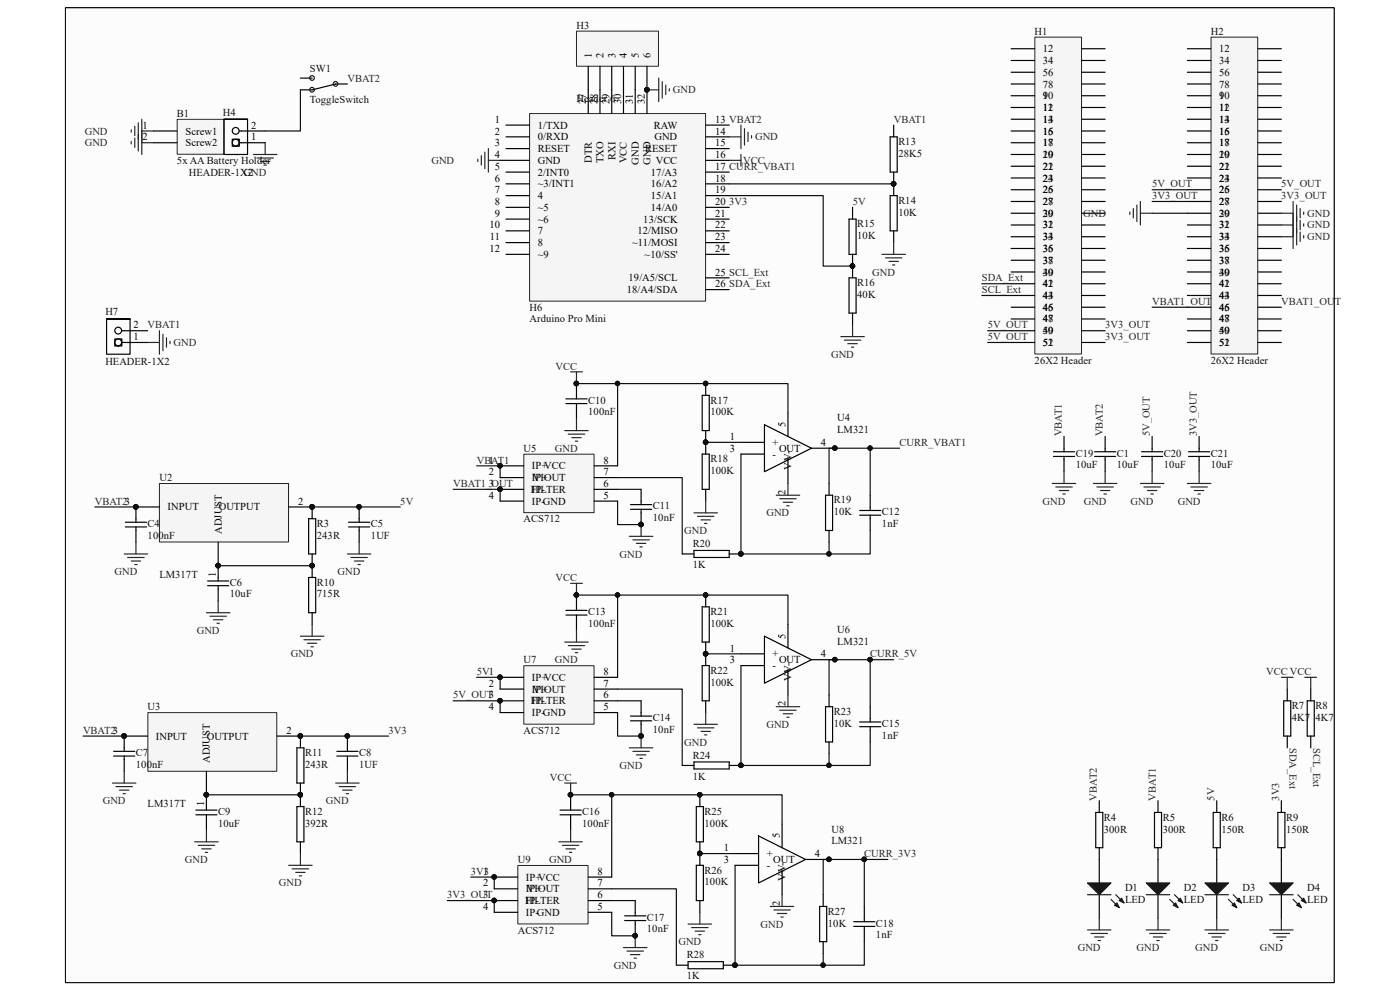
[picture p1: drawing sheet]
<svg xmlns="http://www.w3.org/2000/svg" width="297mm" height="210mm" viewBox="0 0 297 210" stroke-linecap="round" stroke-linejoin="round" font-family="sans-serif">
<path d="M13.9 1.7h269.1v206.7h-269.1z" fill="#fcfcfc"/>
<path d="M13.9 1.7h269.1v206.7h-269.1z" fill="none" stroke="#000" stroke-width=".21"/>
<path d="M13.9 1.7h269.1v206.7h-269.1z" fill="#fcfcfc"/>
<path d="M13.9 1.7h269.1v206.7h-269.1z" fill="none" stroke="#000" stroke-width=".21"/>
<path d="M219.6 7.9h9.8v67.2h-9.8z" fill="#f5f5f5"/>
<path d="M219.5 7.9h9.9v67.2h-9.9z" fill="none" stroke="#262626" stroke-width=".21"/>
<g fill="none" stroke="#000" stroke-width=".25">
<path d="M214.5 10.3h5M214.5 12.8h5M214.5 15.3h5M214.5 17.8h5M229.5 10.3h5M229.5 12.8h5M229.5 15.3h5M229.5 17.8h5M214.5 20.3h5M214.5 22.8h5M214.5 25.3h5M214.5 27.8h5"/>
<path d="M214.5 30.3h5M214.5 32.8h5M214.5 35.3h5M214.5 37.8h5M229.5 20.3h5M229.5 22.8h5M229.5 25.3h5M229.5 27.8h5M229.5 30.3h5M229.5 32.8h5M229.5 35.3h5M229.5 37.8h5"/>
<path d="M214.5 40.3h5M214.5 42.7h5M214.5 45.2h5M214.5 47.7h5M214.5 50.2h5M214.5 52.7h5M214.5 55.2h5M214.5 57.7h5M229.5 40.3h5M229.5 42.7h5M229.5 45.2h5M229.5 47.7h5"/>
<path d="M229.5 50.2h5M229.5 52.7h5M229.5 55.2h5M229.5 57.7h5M214.5 60.2h5M214.5 62.7h5M214.5 65.2h5M214.5 67.7h5M214.5 70.2h5M214.5 72.7h5M229.5 60.2h5M229.5 62.7h5"/>
<path d="M229.5 65.2h5M229.5 67.7h5M229.5 70.2h5M229.5 72.7h5"/>
</g>
<path d="M257 7.9h9.8v67.2h-9.8z" fill="#f5f5f5"/>
<path d="M256.9 7.9h9.9v67.2h-9.9z" fill="none" stroke="#262626" stroke-width=".21"/>
<g fill="none" stroke="#000" stroke-width=".25">
<path d="M251.9 10.3h5M251.9 12.8h5M251.9 15.3h5M251.9 17.8h5M266.9 10.3h4.9M266.9 12.8h4.9M266.9 15.3h4.9M266.9 17.8h4.9M251.9 20.3h5M251.9 22.8h5M251.9 25.3h5M251.9 27.8h5"/>
<path d="M251.9 30.3h5M251.9 32.8h5M251.9 35.3h5M251.9 37.8h5M266.9 20.3h4.9M266.9 22.8h4.9M266.9 25.3h4.9M266.9 27.8h4.9M266.9 30.3h4.9M266.9 32.8h4.9M266.9 35.3h4.9M266.9 37.8h4.9"/>
<path d="M251.9 40.3h5M251.9 42.7h5M251.9 45.2h5M251.9 47.7h5M251.9 50.2h5M251.9 52.7h5M251.9 55.2h5M251.9 57.7h5M266.9 40.3h4.9M266.9 42.7h4.9M266.9 45.2h4.9M266.9 47.7h4.9"/>
<path d="M266.9 50.2h4.9M266.9 52.7h4.9M266.9 55.2h4.9M266.9 57.7h4.9M251.9 60.2h5M251.9 62.7h5M251.9 65.2h5M251.9 67.7h5M251.9 70.2h5M251.9 72.7h5M266.9 60.2h4.9M266.9 62.7h4.9"/>
<path d="M266.9 65.2h4.9M266.9 67.7h4.9M266.9 70.2h4.9M266.9 72.7h4.9"/>
</g>
<path d="M112.4 24.1h37.3v39.8h-37.3z" fill="#f5f5f5"/>
<path d="M112.4 24.1h37.3v39.8h-37.3z" fill="none" stroke="#262626" stroke-width=".21"/>
<g fill="none" stroke="#000" stroke-width=".25">
<path d="M124.8 19.1v4.9M127.3 19.1v4.9M129.8 19.1v4.9M132.3 19.1v4.9M134.8 19.1v4.9M137.3 19.1v4.9M107.3 26.5h5M107.3 29h5M107.3 31.5h5M107.3 34h5M107.3 36.5h5M107.3 39h5"/>
<path d="M149.7 26.5h5M149.7 29h5M149.7 31.5h5M149.7 34h5M149.7 36.5h5M149.7 39h5M107.3 41.5h5M107.3 44h5M107.3 46.5h5M107.3 49h5M107.3 51.5h5M107.3 54h5"/>
<path d="M149.7 41.5h5M149.7 44h5M149.7 46.5h5M149.7 49h5M149.7 51.5h5M149.7 54h5M149.7 58.9h5M149.7 61.4h5M233.2 182.3v5M233.2 189.8v5"/>
</g>
<circle cx="137.2" cy="19" r=".47" fill="#0e0e0e" stroke="#0e0e0e" stroke-width=".21"/>
<path d="M230.7 187.3h5l-2.5 2.5z" fill="#1c1c1c"/>
<path d="M230.7 187.3h5l-2.5 2.5zM235.7 190.8l1.7 1.7M236.7 189.8l1.7 1.7" fill="none" stroke="#1c1c1c" stroke-width=".25"/>
<path d="M236.9 191.5l.5 1-.9-.5z" fill="#1c1c1c"/>
<path d="M236.9 191.5l.5 1-.9-.5z" fill="none" stroke="#1c1c1c" stroke-width=".25"/>
<path d="M237.9 190.5l.5 1-1-.5z" fill="#1c1c1c"/>
<path d="M230.7 189.8h5M237.9 190.5l.5 1-1-.5z" fill="none" stroke="#1c1c1c" stroke-width=".25"/>
<path d="M245.7 182.3v5M245.7 189.8v5" fill="none" stroke="#000" stroke-width=".25"/>
<path d="M243.2 187.3h5l-2.5 2.5z" fill="#1c1c1c"/>
<path d="M243.2 187.3h5l-2.5 2.5zM248.2 190.8l1.7 1.7M249.2 189.8l1.7 1.7" fill="none" stroke="#1c1c1c" stroke-width=".25"/>
<path d="M249.4 191.5l.5 1-1-.5z" fill="#1c1c1c"/>
<path d="M249.4 191.5l.5 1-1-.5z" fill="none" stroke="#1c1c1c" stroke-width=".25"/>
<path d="M250.4 190.5l.5 1-1-.5z" fill="#1c1c1c"/>
<path d="M243.2 189.8h5M250.4 190.5l.5 1-1-.5z" fill="none" stroke="#1c1c1c" stroke-width=".25"/>
<path d="M258.1 182.3v5M258.1 189.8v5" fill="none" stroke="#000" stroke-width=".25"/>
<path d="M255.6 187.3h5l-2.5 2.5z" fill="#1c1c1c"/>
<path d="M255.6 187.3h5l-2.5 2.5zM260.6 190.8l1.8 1.7M261.6 189.8l1.8 1.7" fill="none" stroke="#1c1c1c" stroke-width=".25"/>
<path d="M261.9 191.5l.5 1-1-.5z" fill="#1c1c1c"/>
<path d="M261.9 191.5l.5 1-1-.5z" fill="none" stroke="#1c1c1c" stroke-width=".25"/>
<path d="M262.9 190.5l.5 1-1-.5z" fill="#1c1c1c"/>
<path d="M255.6 189.8h5M262.9 190.5l.5 1-1-.5z" fill="none" stroke="#1c1c1c" stroke-width=".25"/>
<path d="M101.4 33.8v.5M102.1 33v2M102.9 32.3v3.5M103.6 34h2.5M103.6 31.5v5M154.7 34h2.5M154.7 29h2.5M157.2 26.5v5M157.2 32.8v2.5M157.9 27.3v3.5M158.7 28v2M159.4 28.8v.5" fill="none" stroke="#262626" stroke-width=".25"/>
<path d="M122.3 6.6h17.4v7.5h-17.4z" fill="#f5f5f5"/>
<path d="M122.3 6.6h17.4v7.5h-17.4z" fill="none" stroke="#262626" stroke-width=".21"/>
<g fill="none" stroke="#000" stroke-width=".25">
<path d="M124.8 14.1v5M127.3 14.1v5M129.8 14.1v5M132.3 14.1v5M134.8 14.1v5M137.3 14.1v5M272.3 148.7h1.5v7.4h-1.5zM273.1 146.2v2.5M273.1 156.1v2.5M277.3 148.7h1.5v7.4h-1.5zM278.1 146.2v2.5M278.1 156.1v2.5"/>
<path d="M232.5 172.3h1.5v7.5h-1.5zM233.2 169.9v2.4M233.2 179.8v2.5M244.9 172.3h1.5v7.5h-1.5zM245.7 169.9v2.4M245.7 179.8v2.5M257.4 172.3h1.5v7.5h-1.5zM258.1 169.9v2.4M258.1 179.8v2.5M271.8 182.3v5M271.8 189.8v5"/>
</g>
<circle cx="137.2" cy="19" r=".47" fill="#0e0e0e" stroke="#0e0e0e" stroke-width=".21"/>
<g fill="none" stroke="#262626" stroke-width=".25">
<path d="M137.3 19.1h2.4M139.7 16.6v5M140.5 17.3v3.5M141.2 18.1v2M142 18.8v.5M53.8 32.8h4.9M54.5 33.5h3.5M55.3 34.3h2M56 35h.5M56.3 30.3v2.5M239.7 45v.5M240.4 44.2v2"/>
<path d="M241.2 43.5v3.5M241.9 45.2h2.5M241.9 42.7v5M271.8 45.2h2.5M274.3 42.7v5M275.1 43.5v3.5M275.8 44.2v2M276.6 45v.5M271.8 143.7h2.5M273.1 143.7v2.5M276.8 143.7h2.5M278.1 143.7v2.5"/>
<path d="M230.7 197.3h5M231.5 198h3.5M232.2 198.8h2M233 199.5h.5M233.2 194.8v2.5M243.2 197.3h5M243.9 198h3.5M244.7 198.8h2M245.4 199.5h.5M245.7 194.8v2.5M255.6 197.3h5M256.4 198h3.5"/>
<path d="M257.1 198.8h2M257.9 199.5h.5M258.1 194.8v2.5"/>
</g>
<path d="M269.3 187.3h5l-2.5 2.5z" fill="#1c1c1c"/>
<path d="M269.3 187.3h5l-2.5 2.5zM274.3 190.8l1.8 1.7M275.3 189.8l1.8 1.7" fill="none" stroke="#1c1c1c" stroke-width=".25"/>
<path d="M275.6 191.5l.5 1-1-.5z" fill="#1c1c1c"/>
<path d="M275.6 191.5l.5 1-1-.5z" fill="none" stroke="#1c1c1c" stroke-width=".25"/>
<path d="M276.6 190.5l.5 1-1-.5z" fill="#1c1c1c"/>
<path d="M269.3 189.8h5M276.6 190.5l.5 1-1-.5z" fill="none" stroke="#1c1c1c" stroke-width=".25"/>
<path d="M271.1 172.3h1.5v7.5h-1.5zM271.8 169.9v2.4M271.8 179.8v2.5" fill="none" stroke="#000" stroke-width=".25"/>
<path d="M269.3 197.3h5M270.1 198h3.5M270.8 198.8h2M271.6 199.5h.5M271.8 194.8v2.5" fill="none" stroke="#262626" stroke-width=".25"/>
<path d="M37.6 25.4h9.9v7.3h-9.9z" fill="#f5f5f5"/>
<path d="M37.6 25.3h9.9v7.4h-9.9z" fill="none" stroke="#262626" stroke-width=".21"/>
<g fill="none" stroke="#000" stroke-width=".25">
<path d="M32.6 27.8h5M32.6 30.3h5M47.5 25.3h5v7.5h-5v-7.5h5M49.3 29.5h1.5v1.5h-1.5zM50.8 27.8h5.5M50.8 30.3h5.5"/>
<circle cx="50" cy="30.3" r=".72"/>
<circle cx="50" cy="27.8" r=".72"/>
</g>
<path d="M27.8 27.5v.5M27.8 30v.5M28.6 26.8v2M28.6 29.3v2M29.3 26v6M30.1 25.3v7.5M30.1 27.8h2.5M30.1 30.3h2.5" fill="none" stroke="#262626" stroke-width=".25"/>
<path d="M33.9 102.6h27.3v12.4h-27.3z" fill="#f5f5f5"/>
<path d="M33.8 102.6h27.4v12.4h-27.4z" fill="none" stroke="#262626" stroke-width=".21"/>
<g fill="none" stroke="#000" stroke-width=".25">
<path d="M26.6 111.8h4.5M26.6 110.8h4.5M28.8 111.8v3.2M33.8 107.5h-5v3.3M46.3 115v8.2M61.2 107.5h5v2.5M65.5 110h1.5v7.5h-1.5zM66.2 117.5v5M74 111.8h4.4M74 110.8h4.4M76.2 107.5v3.3M76.2 111.8v3.2"/>
<path d="M44 124.2h4.5M44 123.2h4.5M46.3 124.2v3.3M65.5 122.5h1.5v7.5h-1.5zM66.2 130v2.5"/>
</g>
<g fill="#0e0e0e" stroke="#0e0e0e" stroke-width=".21">
<circle cx="46.3" cy="120" r=".47"/>
<circle cx="66.2" cy="107.5" r=".47"/>
<circle cx="28.8" cy="107.5" r=".47"/>
<circle cx="66.2" cy="120" r=".47"/>
<circle cx="76.2" cy="107.5" r=".47"/>
</g>
<g fill="none" stroke="#262626" stroke-width=".25">
<path d="M26.3 117.5h5M27.1 118.3h3.5M27.8 119h2M28.6 119.8h.5M28.8 115v2.5M73.7 117.5h5M74.4 118.3h3.5M75.2 119h2M75.9 119.8h.5M76.2 115v2.5M43.8 130h5M44.5 130.7h3.5"/>
<path d="M45.3 131.5h2M46 132.2h.5M46.3 127.5v2.5M63.7 135h5M64.5 135.7h3.5M65.2 136.5h2M66 137.2h.5M66.2 132.5v2.5"/>
</g>
<path d="M31.4 151.2h27.3v12.4h-27.3z" fill="#f5f5f5"/>
<path d="M31.4 151.2h27.3v12.4h-27.3z" fill="none" stroke="#262626" stroke-width=".21"/>
<g fill="none" stroke="#000" stroke-width=".25">
<path d="M188.8 29h1.5v7.5h-1.5zM189.6 26.5v2.5M189.6 36.5v5M180.1 46.5h1.5v7.5h-1.5zM180.1 58.9h1.5v7.5h-1.5zM180.9 44v2.5M180.9 54v4.9M188.8 41.5h1.5v7.5h-1.5zM189.6 49v2.5M180.9 66.4v2.5M24.1 159.4h4.5M31.3 156.1h-5v3.3"/>
<path d="M58.7 156.1h5v2.5M63 158.6h1.5v7.5h-1.5zM71.5 159.4h4.4M73.7 156.1v3.3M24.1 160.4h4.5M26.3 160.4v3.2M41.6 172.8h4.4M41.6 171.9h4.4M43.8 163.6v8.3M43.8 172.8v3.3M63 171.1h1.5v7.5h-1.5zM63.7 166.1v5"/>
<path d="M63.7 178.6v2.5M71.5 160.4h4.4M73.7 160.4v3.2"/>
</g>
<g fill="#0e0e0e" stroke="#0e0e0e" stroke-width=".21">
<circle cx="43.8" cy="168.6" r=".47"/>
<circle cx="63.7" cy="156.1" r=".47"/>
<circle cx="26.3" cy="156.1" r=".47"/>
<circle cx="63.7" cy="168.6" r=".47"/>
<circle cx="73.7" cy="156.1" r=".47"/>
<circle cx="189.6" cy="39" r=".47"/>
<circle cx="180.8" cy="56.4" r=".47"/>
</g>
<g fill="none" stroke="#262626" stroke-width=".25">
<path d="M187.1 54h5M187.8 54.7h3.5M188.6 55.5h2M189.3 56.2h.5M189.6 51.5v2.5M178.4 71.4h5M179.1 72.2h3.5M179.9 72.9h2M180.6 73.6h.5M180.9 68.9v2.5M23.9 166.1h4.9M24.6 166.9h3.5"/>
<path d="M25.3 167.6h2M26.1 168.4h.5M26.3 163.6v2.5M41.3 178.6h5M42 179.3h3.5M43.8 176.1v2.5M71.2 166.1h5M72 166.9h3.4M72.7 167.6h2M73.5 168.4h.5M73.7 163.6v2.5M42.8 180.1h2"/>
<path d="M43.5 180.8h.5M61.2 183.6h5M62 184.3h3.5M62.7 185.1h2M63.5 185.8h.5M63.7 181.1v2.5"/>
</g>
<path d="M111.2 96.4h14.8v12.4h-14.8z" fill="#f5f5f5"/>
<path d="M111.1 96.4h14.9v12.4h-14.9z" fill="none" stroke="#262626" stroke-width=".21"/>
<g fill="none" stroke="#000" stroke-width=".25">
<path d="M106.1 98.8h5M120.1 85.6h4.4M120.1 84.6h4.4M122.3 81.4v3.2M122.3 85.6v3.3M126 98.8h5M149 96.3h1.5v7.5h-1.5zM149 83.9h1.5v7.4h-1.5zM149.7 81.4v2.5M149.7 91.3v5M157.2 93.8h5M157.2 96.3h5"/>
<path d="M162.2 90.1l9.9 5-9.9 5zM167.2 87.6v5M167.2 97.6v5M172.1 95.1h5M106.1 101.3h5M106.1 103.8h5M106.1 106.3h5M126 101.3h5M126 103.8h5M126 106.3h5M133.8 108h4.5M133.8 107h4.5"/>
<path d="M136 103.8v3.2M136 108v3.3M144.7 117.5h2.5M147.2 116.8h7.5v1.5h-7.5zM149.7 103.8v2.5M154.7 117.5h2.5M175.1 105.1h1.5v7.4h-1.5zM175.9 102.6v2.5M175.9 112.5v2.5M182.4 109.3h4.5M182.4 108.3h4.5M184.6 105.1v3.2"/>
<path d="M184.6 109.3v3.2"/>
</g>
<g fill="#0e0e0e" stroke="#0e0e0e" stroke-width=".21">
<circle cx="106.1" cy="98.8" r=".47"/>
<circle cx="106.1" cy="103.8" r=".47"/>
<circle cx="177.1" cy="95.1" r=".47"/>
<circle cx="122.3" cy="81.4" r=".47"/>
<circle cx="136" cy="111.3" r=".47"/>
<circle cx="149.7" cy="81.4" r=".47"/>
<circle cx="149.7" cy="93.8" r=".47"/>
<circle cx="157.2" cy="117.5" r=".47"/>
</g>
<g fill="none" stroke="#262626" stroke-width=".25">
<path d="M121.1 78.9h2.4M122.3 78.9v2.5M119.8 91.3h5M120.6 92.1h3.4M121.3 92.8h2M122.1 93.6h.4M122.3 88.9v2.4M133.5 113.8h5M134.3 114.5h3.5M135 115.3h2M135.8 116h.5M136 111.3v2.5"/>
<path d="M147.2 108.8h5M148 109.5h3.5M148.7 110.3h2M149.5 111h.5M149.7 106.3v2.5M164.7 105.1h5M165.4 105.8h3.5M166.2 106.6h2M166.9 107.3h.5M167.2 102.6v2.5"/>
</g>
<path d="M111.2 141.3h14.8v12.3h-14.8z" fill="#f5f5f5"/>
<path d="M111.1 141.2h14.9v12.4h-14.9z" fill="none" stroke="#262626" stroke-width=".21"/>
<g fill="none" stroke="#000" stroke-width=".25">
<path d="M120.1 130.5h4.4M120.1 129.5h4.4M122.3 126.2v3.3M122.3 130.5v3.2M149 128.7h1.5v7.5h-1.5zM149.7 126.2v2.5M149.7 136.2v5M157.2 138.7h5M162.2 135l9.9 4.9-9.9 5zM167.2 132.5v5M172.1 139.9h5M106.1 143.7h5"/>
<path d="M106.1 146.2h5M106.1 148.7h5M106.1 151.2h5M126 143.7h5M126 146.2h5M126 148.7h5M126 151.2h5M133.8 152.9h4.5M133.8 151.9h4.5M136 148.7v3.2M136 152.9v3.2M149 141.2h1.5v7.5h-1.5z"/>
<path d="M149.7 148.7v2.5M157.2 141.2h5M167.2 142.4v5M175.1 149.9h1.5v7.5h-1.5zM175.9 147.4v2.5M175.9 157.4v2.5M182.4 154.2h4.5M182.4 153.2h4.5M184.6 149.9v3.3M184.6 154.2v3.2M144.7 162.4h2.5M147.2 161.6h7.5v1.5h-7.5z"/>
<path d="M154.7 162.4h2.5"/>
</g>
<g fill="#0e0e0e" stroke="#0e0e0e" stroke-width=".21">
<circle cx="106.1" cy="143.7" r=".47"/>
<circle cx="106.1" cy="148.6" r=".47"/>
<circle cx="177.1" cy="139.9" r=".47"/>
<circle cx="122.3" cy="126.2" r=".47"/>
<circle cx="136" cy="156.1" r=".47"/>
<circle cx="149.7" cy="126.2" r=".47"/>
<circle cx="149.7" cy="138.7" r=".47"/>
<circle cx="157.2" cy="162.4" r=".47"/>
<circle cx="184.6" cy="139.9" r=".47"/>
</g>
<g fill="none" stroke="#262626" stroke-width=".25">
<path d="M119.8 136.2h5M120.6 137h3.4M121.1 123.7h2.4M121.3 137.7h2M122.1 138.5h.4M122.3 123.7v2.5M122.3 133.7v2.5M133.5 158.6h5M134.3 159.4h3.5M136 156.1v2.5M147.2 153.7h5M148 154.4h3.5"/>
<path d="M148.7 155.2h2M149.5 155.9h.5M149.7 151.2v2.5M164.7 149.9h5M165.4 150.7h3.5M166.2 151.4h2M166.9 152.2h.5M167.2 147.4v2.5M135 160.1h2M135.8 160.9h.5"/>
</g>
<path d="M109.9 183.6h14.9v12.4h-14.9z" fill="#f5f5f5"/>
<path d="M109.9 183.6h14.9v12.4h-14.9z" fill="none" stroke="#262626" stroke-width=".21"/>
<g fill="none" stroke="#000" stroke-width=".25">
<path d="M63.7 16.6h2.5M73.7 17.8h-2.5l-5 1.3h-2.5M22.6 67.7h5v7.4h-5v-7.4h5M24.4 71.9h1.4v1.5h-1.4zM25.8 72.7h5.5M25.8 70.2h5.5M223.5 96.8h4.5M223.5 95.8h4.5M225.7 92.6v3.2M225.7 96.8v3.3M232.2 96.8h4.5M232.2 95.8h4.5"/>
<path d="M234.5 92.6v3.2M234.5 96.8v3.3M242.2 96.8h4.5M242.2 95.8h4.5M244.4 92.6v3.2M244.4 96.8v3.3M252.2 96.8h4.4M252.2 95.8h4.4M254.4 92.6v3.2M254.4 96.8v3.3M118.8 172.8h4.5M118.8 171.9h4.5"/>
<path d="M121.1 168.6v3.3M121.1 172.8v3.3M147.7 171.1h1.5v7.5h-1.5zM148.5 168.6v2.5M148.5 178.6v5M160.9 177.3l10 5-10 5zM165.9 174.8v5M104.9 186.1h4.9M104.9 188.6h4.9M104.9 191h4.9M104.9 193.5h4.9M124.8 186.1h5"/>
<path d="M124.8 188.6h5M124.8 191h5M124.8 193.5h5M132.5 195.3h4.5M132.5 194.3h4.5M134.8 191v3.3M134.8 195.3v3.2M147.7 183.6h1.5v7.4h-1.5zM148.5 191v2.5M155.9 181.1h5M155.9 183.6h5M165.9 184.8v5"/>
<path d="M170.9 182.3h5M173.9 192.3h1.5v7.5h-1.5zM174.6 189.8v2.5M174.6 199.8v2.5M181.1 196.5h4.5M181.1 195.5h4.5M183.4 192.3v3.2M183.4 196.5v3.3M143.5 204.8h2.5M146 204h7.5v1.5h-7.5zM153.5 204.8h2.4"/>
<circle cx="25.1" cy="70.1" r=".72"/>
<circle cx="25.1" cy="72.6" r=".72"/>
</g>
<g fill="#0e0e0e" stroke="#0e0e0e" stroke-width=".21">
<circle cx="104.8" cy="186" r=".47"/>
<circle cx="104.8" cy="191" r=".47"/>
<circle cx="175.9" cy="182.3" r=".47"/>
<circle cx="121" cy="168.6" r=".47"/>
<circle cx="134.7" cy="198.5" r=".47"/>
<circle cx="148.4" cy="168.6" r=".47"/>
<circle cx="148.4" cy="181" r=".47"/>
<circle cx="155.9" cy="204.7" r=".47"/>
<circle cx="183.3" cy="182.3" r=".47"/>
<circle cx="46.3" cy="120" r=".47"/>
<circle cx="66.2" cy="120" r=".47"/>
<circle cx="43.8" cy="168.6" r=".47"/>
<circle cx="63.7" cy="168.6" r=".47"/>
<circle cx="66.2" cy="107.5" r=".47"/>
<circle cx="76.2" cy="107.5" r=".47"/>
<circle cx="63.7" cy="156.1" r=".47"/>
<circle cx="73.7" cy="156.1" r=".47"/>
<circle cx="28.8" cy="107.5" r=".47"/>
<circle cx="26.3" cy="156.1" r=".47"/>
<circle cx="189.6" cy="39" r=".47"/>
<circle cx="180.8" cy="56.4" r=".47"/>
<circle cx="106.1" cy="98.8" r=".47"/>
<circle cx="106.1" cy="103.8" r=".47"/>
<circle cx="136" cy="111.3" r=".47"/>
<circle cx="122.3" cy="81.4" r=".47"/>
<circle cx="131" cy="81.4" r=".47"/>
<circle cx="149.7" cy="81.4" r=".47"/>
<circle cx="149.7" cy="93.8" r=".47"/>
<circle cx="157.2" cy="117.5" r=".47"/>
<circle cx="175.9" cy="117.5" r=".47"/>
<circle cx="106.1" cy="143.7" r=".47"/>
<circle cx="106.1" cy="148.6" r=".47"/>
<circle cx="136" cy="156.1" r=".47"/>
<circle cx="122.3" cy="126.2" r=".47"/>
<circle cx="131" cy="126.2" r=".47"/>
<circle cx="149.7" cy="126.2" r=".47"/>
<circle cx="149.7" cy="138.7" r=".47"/>
<circle cx="157.2" cy="162.4" r=".47"/>
<circle cx="175.9" cy="162.4" r=".47"/>
<circle cx="129.8" cy="168.6" r=".47"/>
<circle cx="174.6" cy="204.7" r=".47"/>
<circle cx="184.6" cy="139.9" r=".47"/>
<circle cx="184.6" cy="95.1" r=".47"/>
<circle cx="177.1" cy="139.9" r=".47"/>
<circle cx="177.1" cy="95.1" r=".47"/>
</g>
<g fill="none" stroke="#262626" stroke-width=".25">
<path d="M271.8 47.7h2.5M271.8 50.2h2.5M274.3 45.2v7.5M275.1 46v6M275.8 46.7v2M275.8 49.2v2M276.6 47.5v.5M276.6 50v.5M31.3 72.7h2.5M33.8 70.2v4.9M34.6 70.9v3.5M35.3 71.7v1.9"/>
<path d="M36.1 72.4v.5M223.2 102.6h5M224 103.3h3.5M224.7 104.1h2M225.5 104.8h.5M225.7 100.1v2.5M232 102.6h4.9M232.7 103.3h3.5M233.5 104.1h2M234.2 104.8h.5M234.5 100.1v2.5M241.9 102.6h5"/>
<path d="M242.7 103.3h3.5M243.4 104.1h2M244.2 104.8h.5M244.4 100.1v2.5M251.9 102.6h5M252.7 103.3h3.4M253.4 104.1h2M254.1 104.8h.5M254.4 100.1v2.5M118.6 178.6h4.9M119.3 179.3h3.5M119.8 166.1h2.5"/>
<path d="M121.1 166.1v2.5M121.1 176.1v2.5M120.1 180.1h2M120.8 180.8h.5M134.8 198.5v2.5M146 196h5M146.7 196.8h3.5M147.5 197.5h2M148.2 198.3h.5M148.5 193.5v2.5M163.4 192.3h5M164.2 193h3.5"/>
<path d="M164.9 193.8h2M165.7 194.5h.5M165.9 189.8v2.5M132.3 201h5M133 201.8h3.5M133.8 202.5h2M134.5 203.3h.5"/>
</g>
<g fill="none" stroke="#1c1c1c" stroke-width=".25">
<circle cx="66.2" cy="16.5" r=".5"/>
<circle cx="66.2" cy="19" r=".5"/>
<circle cx="71.2" cy="17.8" r=".5"/>
</g>
<g fill="none" stroke="#0e0e0e" stroke-width=".25">
<path d="M63.7 19.1v8.7h-7.4M106.1 34h1.2M154.7 39h34.9M154.7 41.5h19.9v15h6.3M244.4 40.3h7.5M244.4 42.7h7.5M244.4 45.2h7.5M208.3 62.7h6.2M208.3 60.2h6.2M209.5 70.2h5M209.5 72.7h5M244.4 65.2h7.5"/>
<path d="M101.1 98.8h5v2.5M122.3 81.4h8.7v17.4M131 81.4h36.2v6.2M149.7 93.8h7.5M157.2 96.3v21.2h27.4v-5M184.6 95.1v10M190.8 95.1h-14.9v7.5M20.1 107.5h8.7M66.2 107.5h18.7M96.1 103.8h10v2.5M131 106.3v5h5M131 101.3h13.7v16.2"/>
<path d="M131 103.8h5M175.9 115v2.5M46.3 120h19.9M122.3 126.2h8.7v17.5M131 126.2h36.2v6.3M149.7 138.7h7.5M184.6 139.9v10M189.6 139.9h-13.7v7.5M17.6 156.1h8.7M63.7 156.1h18.7M96.1 148.7h10v2.5M101.1 143.7h5v2.5"/>
<path d="M131 151.2v4.9h5M131 146.2h13.7v16.2M131 148.7h5M157.2 141.2v21.2h27.4v-5M175.9 159.9v2.5M43.8 168.6h19.9M121.1 168.6h8.7v17.5M129.8 168.6h36.1v6.2M94.9 191h10v2.5M99.9 186.1h5v2.5M129.8 193.5v5h5M129.8 188.6h13.7v16.2"/>
<path d="M129.8 191h5M148.5 181.1h7.4M155.9 183.6v21.2h27.5v-5M183.4 182.3v10M188.3 182.3h-13.7v7.5M174.6 202.3v2.5"/>
</g>
<g font-size="2.2" fill="#0e0e0e">
<text x="122.3" y="6.1">H3</text>
<text x="219.5" y="7.4">H1</text>
<text x="256.9" y="7.4">H2</text>
<text x="65.7" y="15.3">SW1</text>
<text x="65.7" y="21.8">ToggleSwitch</text>
<text x="122.3" y="21.5">Header 6</text>
<text x="37.5" y="24.8">B1</text>
<text x="47.3" y="24.6">H4</text>
<text x="37.5" y="34.8">5x AA Battery Holder</text>
<text x="190.6" y="30.8">R13</text>
<text x="190.6" y="33.3">28K5</text>
<text x="40" y="37.3">HEADER-1X2</text>
<text x="190.6" y="43.3">R14</text>
<text x="190.6" y="45.8">10K</text>
<text x="181.9" y="48.2">R15</text>
<text x="181.9" y="50.7">10K</text>
<text x="112.4" y="65.9">H6</text>
<text x="181.9" y="60.7">R16</text>
<text x="181.9" y="63.2">40K</text>
<text x="22.4" y="66.9">H7</text>
<text x="112.4" y="68.4">Arduino Pro Mini</text>
<text x="22.4" y="77.4">HEADER-1X2</text>
<text x="219.5" y="77.1">26X2 Header</text>
<text x="256.9" y="77.1">26X2 Header</text>
<text x="124.8" y="85.6">C10</text>
<text x="124.8" y="88.1">100nF</text>
<text x="150.7" y="85.6">R17</text>
<text x="150.7" y="88.1">100K</text>
<text x="177.6" y="89.4">U4</text>
<text x="111.1" y="95.8">U5</text>
<text x="177.6" y="91.9">LM321</text>
<text x="150.7" y="98.1">R18</text>
<text x="150.7" y="100.6">100K</text>
<text x="228.2" y="96.9">C19</text>
<text x="228.2" y="99.3">10uF</text>
<text x="236.9" y="96.9">C1</text>
<text x="236.9" y="99.3">10uF</text>
<text x="246.9" y="96.9">C20</text>
<text x="246.9" y="99.3">10uF</text>
<text x="256.9" y="96.9">C21</text>
<text x="256.9" y="99.3">10uF</text>
<text x="33.8" y="102.1">U2</text>
<text x="176.9" y="106.8">R19</text>
<text x="31.3" y="111.8">C4</text>
<text x="67.2" y="111.8">R3</text>
<text x="78.7" y="111.8">C5</text>
<text x="111.1" y="110.8">ACS712</text>
<text x="138.5" y="108.1">C11</text>
<text x="138.5" y="110.5">10nF</text>
<text x="176.9" y="109.3">10K</text>
<text x="187.1" y="109.3">C12</text>
<text x="187.1" y="111.8">1nF</text>
<text x="31.3" y="114.3">100nF</text>
<text x="67.2" y="114.3">243R</text>
<text x="78.7" y="114.3">1UF</text>
<text x="147" y="116">R20</text>
<text x="33.8" y="122.5">LM317T</text>
<text x="48.8" y="124.2">C6</text>
<text x="67.2" y="124.2">R10</text>
<text x="147" y="120.5">1K</text>
<text x="48.8" y="126.7">10uF</text>
<text x="67.2" y="126.7">715R</text>
<text x="124.8" y="130.5">C13</text>
<text x="150.7" y="130.5">R21</text>
<text x="124.8" y="133">100nF</text>
<text x="150.7" y="133">100K</text>
<text x="177.6" y="134.2">U6</text>
<text x="177.6" y="136.7">LM321</text>
<text x="111.1" y="140.7">U7</text>
<text x="150.7" y="143">R22</text>
<text x="150.7" y="145.5">100K</text>
<text x="31.3" y="150.7">U3</text>
<text x="111.1" y="155.7">ACS712</text>
<text x="138.5" y="152.9">C14</text>
<text x="138.5" y="155.4">10nF</text>
<text x="176.9" y="151.7">R23</text>
<text x="176.9" y="154.2">10K</text>
<text x="187.1" y="154.2">C15</text>
<text x="274.1" y="150.4">R7</text>
<text x="274.1" y="152.9">4K7</text>
<text x="279.1" y="150.4">R8</text>
<text x="279.1" y="152.9">4K7</text>
<text x="28.8" y="160.4">C7</text>
<text x="64.7" y="160.4">R11</text>
<text x="76.2" y="160.4">C8</text>
<text x="147" y="160.9">R24</text>
<text x="187.1" y="156.7">1nF</text>
<text x="28.8" y="162.9">100nF</text>
<text x="64.7" y="162.9">243R</text>
<text x="76.2" y="162.9">1UF</text>
<text x="147" y="165.4">1K</text>
<text x="31.3" y="171.1">LM317T</text>
<text x="46.3" y="172.8">C9</text>
<text x="64.7" y="172.8">R12</text>
<text x="123.5" y="172.8">C16</text>
<text x="149.5" y="172.8">R25</text>
<text x="46.3" y="175.3">10uF</text>
<text x="64.7" y="175.3">392R</text>
<text x="123.5" y="175.3">100nF</text>
<text x="149.5" y="175.3">100K</text>
<text x="176.4" y="176.6">U8</text>
<text x="176.4" y="179.1">LM321</text>
<text x="234.2" y="174.1">R4</text>
<text x="234.2" y="176.6">300R</text>
<text x="246.7" y="174.1">R5</text>
<text x="246.7" y="176.6">300R</text>
<text x="259.1" y="174.1">R6</text>
<text x="259.1" y="176.6">150R</text>
<text x="272.8" y="174.1">R9</text>
<text x="272.8" y="176.6">150R</text>
<text x="109.9" y="183.1">U9</text>
<text x="149.5" y="185.3">R26</text>
<text x="149.5" y="187.8">100K</text>
<text x="238.7" y="189.1">D1</text>
<text x="238.7" y="191.6">LED</text>
<text x="251.2" y="189.1">D2</text>
<text x="251.2" y="191.6">LED</text>
<text x="263.6" y="189.1">D3</text>
<text x="263.6" y="191.6">LED</text>
<text x="277.3" y="189.1">D4</text>
<text x="277.3" y="191.6">LED</text>
<text x="137.2" y="195.3">C17</text>
<text x="137.2" y="197.8">10nF</text>
<text x="175.6" y="194.1">R27</text>
<text x="175.6" y="196.6">10K</text>
<text x="185.8" y="196.6">C18</text>
<text x="109.9" y="198">ACS712</text>
<text x="145.7" y="203.3">R28</text>
<text x="185.8" y="199.1">1nF</text>
<text x="145.7" y="207.8">1K</text>
</g>
<g font-size="2.2">
<text x="221.2" y="11.1">12</text>
<text x="258.6" y="11.1">12</text>
<text x="125.6" y="12.3" transform="rotate(-90 125.6 12.3)">1</text>
<text x="128.1" y="12.3" transform="rotate(-90 128.1 12.3)">2</text>
<text x="130.6" y="12.3" transform="rotate(-90 130.6 12.3)">3</text>
<text x="133" y="12.3" transform="rotate(-90 133 12.3)">4</text>
<text x="135.5" y="12.3" transform="rotate(-90 135.5 12.3)">5</text>
<text x="138" y="12.3" transform="rotate(-90 138 12.3)">6</text>
<text x="221.2" y="13.6">34</text>
<text x="221.2" y="16.1">56</text>
<text x="258.6" y="13.6">34</text>
<text x="258.6" y="16.1">56</text>
<text x="124.3" y="22.1" transform="rotate(-90 124.3 22.1)">27</text>
<text x="126.8" y="22.1" transform="rotate(-90 126.8 22.1)">28</text>
<text x="129.3" y="22.1" transform="rotate(-90 129.3 22.1)">29</text>
<text x="131.8" y="22.1" transform="rotate(-90 131.8 22.1)">30</text>
<text x="134.3" y="22.1" transform="rotate(-90 134.3 22.1)">31</text>
<text x="136.8" y="22.1" transform="rotate(-90 136.8 22.1)">32</text>
<text x="221.2" y="18.6">78</text>
<text x="221.2" y="21.1">9</text>
<text x="221.2" y="21.1">10</text>
<text x="221.2" y="23.6">11</text>
<text x="222.4" y="23.6">2</text>
<text x="258.6" y="18.6">78</text>
<text x="258.6" y="21.1">9</text>
<text x="258.6" y="21.1">10</text>
<text x="258.6" y="23.6">11</text>
<text x="259.8" y="23.6">2</text>
<text x="30.2" y="27.3">1</text>
<text x="30.2" y="29.8">2</text>
<text x="39.3" y="28.5">Screw1</text>
<text x="53.3" y="29.8">1</text>
<text x="53.3" y="27.3">2</text>
<text x="105" y="26">1</text>
<text x="105" y="28.5">2</text>
<text x="114.1" y="27.3">1/TXD</text>
<text x="114.1" y="29.8">0/RXD</text>
<text x="138.7" y="27.3">RAW</text>
<text x="138.9" y="29.8">GND</text>
<text x="151.7" y="26">13 VBAT2</text>
<text x="151.7" y="28.5">14</text>
<text x="221.2" y="26">13</text>
<text x="221.2" y="28.5">15</text>
<text x="222.4" y="26">4</text>
<text x="222.4" y="28.5">6</text>
<text x="258.6" y="26">13</text>
<text x="258.6" y="28.5">15</text>
<text x="259.8" y="26">4</text>
<text x="259.8" y="28.5">6</text>
<text x="39.3" y="31">Screw2</text>
<text x="105" y="31">3</text>
<text x="105" y="33.5">4</text>
<text x="114.1" y="32.3">RESET</text>
<text x="114.1" y="34.8">GND</text>
<text x="125.6" y="34.5" transform="rotate(-90 125.6 34.5)">DTR</text>
<text x="128.1" y="34.7" transform="rotate(-90 128.1 34.7)">TXO</text>
<text x="130.6" y="33.9" transform="rotate(-90 130.6 33.9)">RXI</text>
<text x="133" y="34.7" transform="rotate(-90 133 34.7)">VCC</text>
<text x="135.5" y="34.9" transform="rotate(-90 135.5 34.9)">GND</text>
<text x="136.9" y="32.3">RESET</text>
<text x="138" y="34.9" transform="rotate(-90 138 34.9)">GND</text>
<text x="139.1" y="34.8">VCC</text>
<text x="151.7" y="31">15</text>
<text x="151.7" y="33.5">16</text>
<text x="221.2" y="31">17</text>
<text x="221.2" y="33.5">19</text>
<text x="221.2" y="33.5">20</text>
<text x="222.4" y="31">8</text>
<text x="258.6" y="31">17</text>
<text x="258.6" y="33.5">19</text>
<text x="258.6" y="33.5">20</text>
<text x="259.8" y="31">8</text>
<text x="105" y="36">5</text>
<text x="105" y="38.5">6</text>
<text x="105" y="41">7</text>
<text x="114.1" y="37.3">2/INT0</text>
<text x="114.1" y="39.8">~3/INT1</text>
<text x="138.1" y="37.3">17/A3</text>
<text x="138.1" y="39.8">16/A2</text>
<text x="151.7" y="36">17 CURR_VBAT1</text>
<text x="151.7" y="38.5">18</text>
<text x="151.7" y="41">19</text>
<text x="221.2" y="36">21</text>
<text x="221.2" y="38.5">23</text>
<text x="221.2" y="41">25</text>
<text x="222.4" y="36">2</text>
<text x="222.4" y="38.5">4</text>
<text x="222.4" y="41">6</text>
<text x="258.6" y="36">21</text>
<text x="258.6" y="38.5">23</text>
<text x="258.6" y="41">25</text>
<text x="259.8" y="36">2</text>
<text x="259.8" y="38.5">4</text>
<text x="259.8" y="41">6</text>
<text x="105" y="43.5">8</text>
<text x="105" y="46">9</text>
<text x="114.1" y="42.2">4</text>
<text x="114.1" y="44.7">~5</text>
<text x="114.1" y="47.2">~6</text>
<text x="136.5" y="47.2">13/SCK</text>
<text x="138.1" y="42.2">15/A1</text>
<text x="138.1" y="44.7">14/A0</text>
<text x="151.7" y="43.5">20</text>
<text x="151.7" y="46">21</text>
<text x="221.2" y="43.5">27</text>
<text x="221.2" y="46">29</text>
<text x="221.2" y="46">30</text>
<text x="222.4" y="43.5">8</text>
<text x="258.6" y="43.5">27</text>
<text x="258.6" y="46">29</text>
<text x="258.6" y="46">30</text>
<text x="259.8" y="43.5">8</text>
<text x="103.8" y="48.5">10</text>
<text x="103.8" y="53.5">12</text>
<text x="103.9" y="51">11</text>
<text x="114.1" y="49.7">7</text>
<text x="114.1" y="52.2">8</text>
<text x="134.1" y="52.2">~11/MOSI</text>
<text x="135.2" y="49.7">12/MISO</text>
<text x="151.7" y="48.5">22</text>
<text x="151.7" y="51">23</text>
<text x="151.7" y="53.5">24</text>
<text x="221.2" y="48.5">31</text>
<text x="221.2" y="51">33</text>
<text x="221.2" y="53.5">35</text>
<text x="222.4" y="48.5">2</text>
<text x="222.4" y="51">4</text>
<text x="222.4" y="53.5">6</text>
<text x="258.6" y="48.5">31</text>
<text x="258.6" y="51">33</text>
<text x="258.6" y="53.5">35</text>
<text x="259.8" y="48.5">2</text>
<text x="259.8" y="51">4</text>
<text x="259.8" y="53.5">6</text>
<text x="114.1" y="54.7">~9</text>
<text x="133.3" y="59.7">19/A5/SCL</text>
<text x="136.7" y="54.7">~10/SS'</text>
<text x="151.7" y="58.5">25 SCL_Ext</text>
<text x="221.2" y="56">37</text>
<text x="221.2" y="58.5">39</text>
<text x="221.2" y="58.5">40</text>
<text x="222.4" y="56">8</text>
<text x="258.6" y="56">37</text>
<text x="258.6" y="58.5">39</text>
<text x="258.6" y="58.5">40</text>
<text x="259.8" y="56">8</text>
<text x="133" y="62.2">18/A4/SDA</text>
<text x="151.7" y="61">26 SDA_Ext</text>
<text x="221.2" y="61">41</text>
<text x="221.2" y="63.5">43</text>
<text x="221.2" y="65.9">45</text>
<text x="222.4" y="61">2</text>
<text x="222.4" y="63.5">4</text>
<text x="222.4" y="65.9">6</text>
<text x="258.6" y="61">41</text>
<text x="258.6" y="63.5">43</text>
<text x="258.6" y="65.9">45</text>
<text x="259.8" y="61">2</text>
<text x="259.8" y="63.5">4</text>
<text x="259.8" y="65.9">6</text>
<text x="28.3" y="69.7">2</text>
<text x="221.2" y="68.4">47</text>
<text x="221.2" y="70.9">49</text>
<text x="221.2" y="70.9">50</text>
<text x="222.4" y="68.4">8</text>
<text x="258.6" y="68.4">47</text>
<text x="258.6" y="70.9">49</text>
<text x="258.6" y="70.9">50</text>
<text x="259.8" y="68.4">8</text>
<text x="28.3" y="72.2">1</text>
<text x="221.2" y="73.4">51</text>
<text x="222.4" y="73.4">2</text>
<text x="258.6" y="73.4">51</text>
<text x="259.8" y="73.4">2</text>
<text x="154.8" y="93.3">1</text>
<text x="154.8" y="95.8">3</text>
<text x="163.9" y="94.6">+</text>
<text x="165.3" y="95.8">OUT</text>
<text x="166.7" y="90.6" transform="rotate(-90 166.7 90.6)">5</text>
<text x="174.2" y="94.6">4</text>
<text x="103.7" y="98.3">1</text>
<text x="103.7" y="100.8">2</text>
<text x="112.8" y="99.6">IP+VCC</text>
<text x="128" y="100.8">7</text>
<text x="128" y="98.3">8</text>
<text x="163.9" y="97.1">-</text>
<text x="167.9" y="99.7" transform="rotate(-90 167.9 99.7)">V+</text>
<text x="167.9" y="97.8" transform="rotate(-90 167.9 97.8)">V-</text>
<text x="63.2" y="107.1">2</text>
<text x="103.7" y="103.3">3</text>
<text x="103.7" y="105.8">4</text>
<text x="112.6" y="104.6">FILTER</text>
<text x="112.8" y="102.1">IP+</text>
<text x="112.8" y="104.6">IP-</text>
<text x="112.8" y="107.1">IP-GND</text>
<text x="113.1" y="102.1">VIOUT</text>
<text x="128" y="105.8">5</text>
<text x="128" y="103.3">6</text>
<text x="166.7" y="104.9" transform="rotate(-90 166.7 104.9)">2</text>
<text x="35.6" y="108.3">INPUT</text>
<text x="46.4" y="108.3">OUTPUT</text>
<text x="47" y="113.3" transform="rotate(-90 47 113.3)">ADJUST</text>
<text x="45.8" y="122.4" transform="rotate(-90 45.8 122.4)">1</text>
<text x="166.7" y="135.5" transform="rotate(-90 166.7 135.5)">5</text>
<text x="128" y="143.2">8</text>
<text x="154.8" y="138.2">1</text>
<text x="154.8" y="140.7">3</text>
<text x="163.9" y="139.4">+</text>
<text x="163.9" y="141.9">-</text>
<text x="165.3" y="140.7">OUT</text>
<text x="167.9" y="142.7" transform="rotate(-90 167.9 142.7)">V-</text>
<text x="174.2" y="139.4">4</text>
<text x="103.7" y="145.7">2</text>
<text x="112.6" y="149.4">FILTER</text>
<text x="112.8" y="144.4">IP+VCC</text>
<text x="112.8" y="146.9">IP+</text>
<text x="112.8" y="149.4">IP-</text>
<text x="113.1" y="146.9">VIOUT</text>
<text x="128" y="148.2">6</text>
<text x="128" y="145.7">7</text>
<text x="166.7" y="149.8" transform="rotate(-90 166.7 149.8)">2</text>
<text x="167.9" y="144.6" transform="rotate(-90 167.9 144.6)">V+</text>
<text x="60.7" y="155.7">2</text>
<text x="103.7" y="150.7">4</text>
<text x="112.8" y="151.9">IP-GND</text>
<text x="128" y="150.7">5</text>
<text x="33.1" y="156.9">INPUT</text>
<text x="43.9" y="156.9">OUTPUT</text>
<text x="44.5" y="161.9" transform="rotate(-90 44.5 161.9)">ADJUST</text>
<text x="43.3" y="171" transform="rotate(-90 43.3 171)">1</text>
<text x="165.4" y="177.8" transform="rotate(-90 165.4 177.8)">5</text>
<text x="102.5" y="185.6">1</text>
<text x="126.8" y="185.6">8</text>
<text x="153.6" y="180.6">1</text>
<text x="153.6" y="183.1">3</text>
<text x="162.7" y="181.8">+</text>
<text x="162.7" y="184.3">-</text>
<text x="164" y="183.1">OUT</text>
<text x="166.7" y="185.1" transform="rotate(-90 166.7 185.1)">V-</text>
<text x="172.9" y="181.8">4</text>
<text x="102.5" y="188">2</text>
<text x="102.5" y="190.5">3</text>
<text x="111.4" y="191.8">FILTER</text>
<text x="111.6" y="186.8">IP+VCC</text>
<text x="111.6" y="189.3">IP+</text>
<text x="111.6" y="191.8">IP-</text>
<text x="111.8" y="189.3">VIOUT</text>
<text x="126.8" y="190.5">6</text>
<text x="126.8" y="188">7</text>
<text x="166.7" y="186.9" transform="rotate(-90 166.7 186.9)">V+</text>
<text x="102.5" y="193">4</text>
<text x="111.6" y="194.3">IP-GND</text>
<text x="126.8" y="193">5</text>
<text x="165.4" y="192.2" transform="rotate(-90 165.4 192.2)">2</text>
</g>
<g font-size="2.2" fill="#262626">
<text x="73.7" y="17.3">VBAT2</text>
<text x="142.7" y="19.8">GND</text>
<text x="18" y="28.5">GND</text>
<text x="160.2" y="29.8">GND</text>
<text x="189.6" y="26">VBAT1</text>
<text x="18" y="31">GND</text>
<text x="91.5" y="34.8">GND</text>
<text x="157.7" y="34.8">VCC</text>
<text x="51.7" y="37.3">GND</text>
<text x="244.4" y="39.8">5V_OUT</text>
<text x="271.8" y="39.8">5V_OUT</text>
<text x="154.7" y="43.5">3V3</text>
<text x="180.9" y="43.5">5V</text>
<text x="229.8" y="46">GND</text>
<text x="244.4" y="42.2">3V3_OUT</text>
<text x="271.8" y="42.2">3V3_OUT</text>
<text x="277.3" y="46">GND</text>
<text x="277.3" y="48.5">GND</text>
<text x="277.3" y="51">GND</text>
<text x="185" y="58.5">GND</text>
<text x="208.3" y="59.7">SDA_Ext</text>
<text x="208.3" y="62.2">SCL_Ext</text>
<text x="244.4" y="64.7">VBAT1_OUT</text>
<text x="271.8" y="64.7">VBAT1_OUT</text>
<text x="31.3" y="69.7">VBAT1</text>
<text x="209.5" y="69.7">5V_OUT</text>
<text x="234.4" y="69.7">3V3_OUT</text>
<text x="36.8" y="73.4">GND</text>
<text x="176.3" y="75.9">GND</text>
<text x="209.5" y="72.2">5V_OUT</text>
<text x="234.4" y="72.2">3V3_OUT</text>
<text x="117.9" y="78.4">VCC</text>
<text x="117.7" y="95.8">GND</text>
<text x="190.8" y="94.6">CURR_VBAT1</text>
<text x="225.3" y="92.6" transform="rotate(-90 225.3 92.6)">VBAT1</text>
<text x="234" y="92.6" transform="rotate(-90 234 92.6)">VBAT2</text>
<text x="243.9" y="92.6" transform="rotate(-90 243.9 92.6)">5V_OUT</text>
<text x="253.9" y="92.6" transform="rotate(-90 253.9 92.6)">3V3_OUT</text>
<text x="101.1" y="98.3">VBAT1</text>
<text x="20.1" y="107.1">VBAT23</text>
<text x="84.9" y="107.1">5V</text>
<text x="96.1" y="103.3">VBAT1_OUT</text>
<text x="221.2" y="107.1">GND</text>
<text x="229.9" y="107.1">GND</text>
<text x="239.9" y="107.1">GND</text>
<text x="249.9" y="107.1">GND</text>
<text x="145.2" y="113.3">GND</text>
<text x="162.6" y="109.6">GND</text>
<text x="131.4" y="118.3">GND</text>
<text x="24.3" y="122">GND</text>
<text x="71.6" y="122">GND</text>
<text x="117.9" y="123.3">VCC</text>
<text x="41.7" y="134.5">GND</text>
<text x="61.7" y="139.4">GND</text>
<text x="101.1" y="143.2">5V1</text>
<text x="117.7" y="140.7">GND</text>
<text x="184.6" y="139.4">CURR_5V</text>
<text x="268.6" y="143.2">VCC VCC</text>
<text x="96.1" y="148.2">5V_OUT3</text>
<text x="17.6" y="155.7">VBAT23</text>
<text x="82.4" y="155.7">3V3</text>
<text x="162.6" y="154.4">GND</text>
<text x="145.2" y="158.2">GND</text>
<text x="273.6" y="158.6" transform="rotate(90 273.6 158.6)">SDA_Ext</text>
<text x="278.6" y="158.6" transform="rotate(90 278.6 158.6)">SCL_Ext</text>
<text x="116.6" y="165.7">VCC</text>
<text x="131.4" y="163.2">GND</text>
<text x="21.8" y="170.6">GND</text>
<text x="69.1" y="170.6">GND</text>
<text x="232.7" y="169.8" transform="rotate(-90 232.7 169.8)">VBAT2</text>
<text x="245.2" y="169.8" transform="rotate(-90 245.2 169.8)">VBAT1</text>
<text x="257.6" y="169.8" transform="rotate(-90 257.6 169.8)">5V</text>
<text x="271.4" y="169.8" transform="rotate(-90 271.4 169.8)">3V3</text>
<text x="39.2" y="183.1">GND</text>
<text x="99.9" y="185.6">3V3</text>
<text x="116.5" y="183.1">GND</text>
<text x="183.3" y="181.8">CURR_3V3</text>
<text x="59.2" y="188">GND</text>
<text x="94.9" y="190.5">3V3_OUT</text>
<text x="161.4" y="196.8">GND</text>
<text x="143.9" y="200.5">GND</text>
<text x="228.6" y="201.8">GND</text>
<text x="241.1" y="201.8">GND</text>
<text x="253.6" y="201.8">GND</text>
<text x="267.3" y="201.8">GND</text>
<text x="130.2" y="205.5">GND</text>
</g>
</svg>
